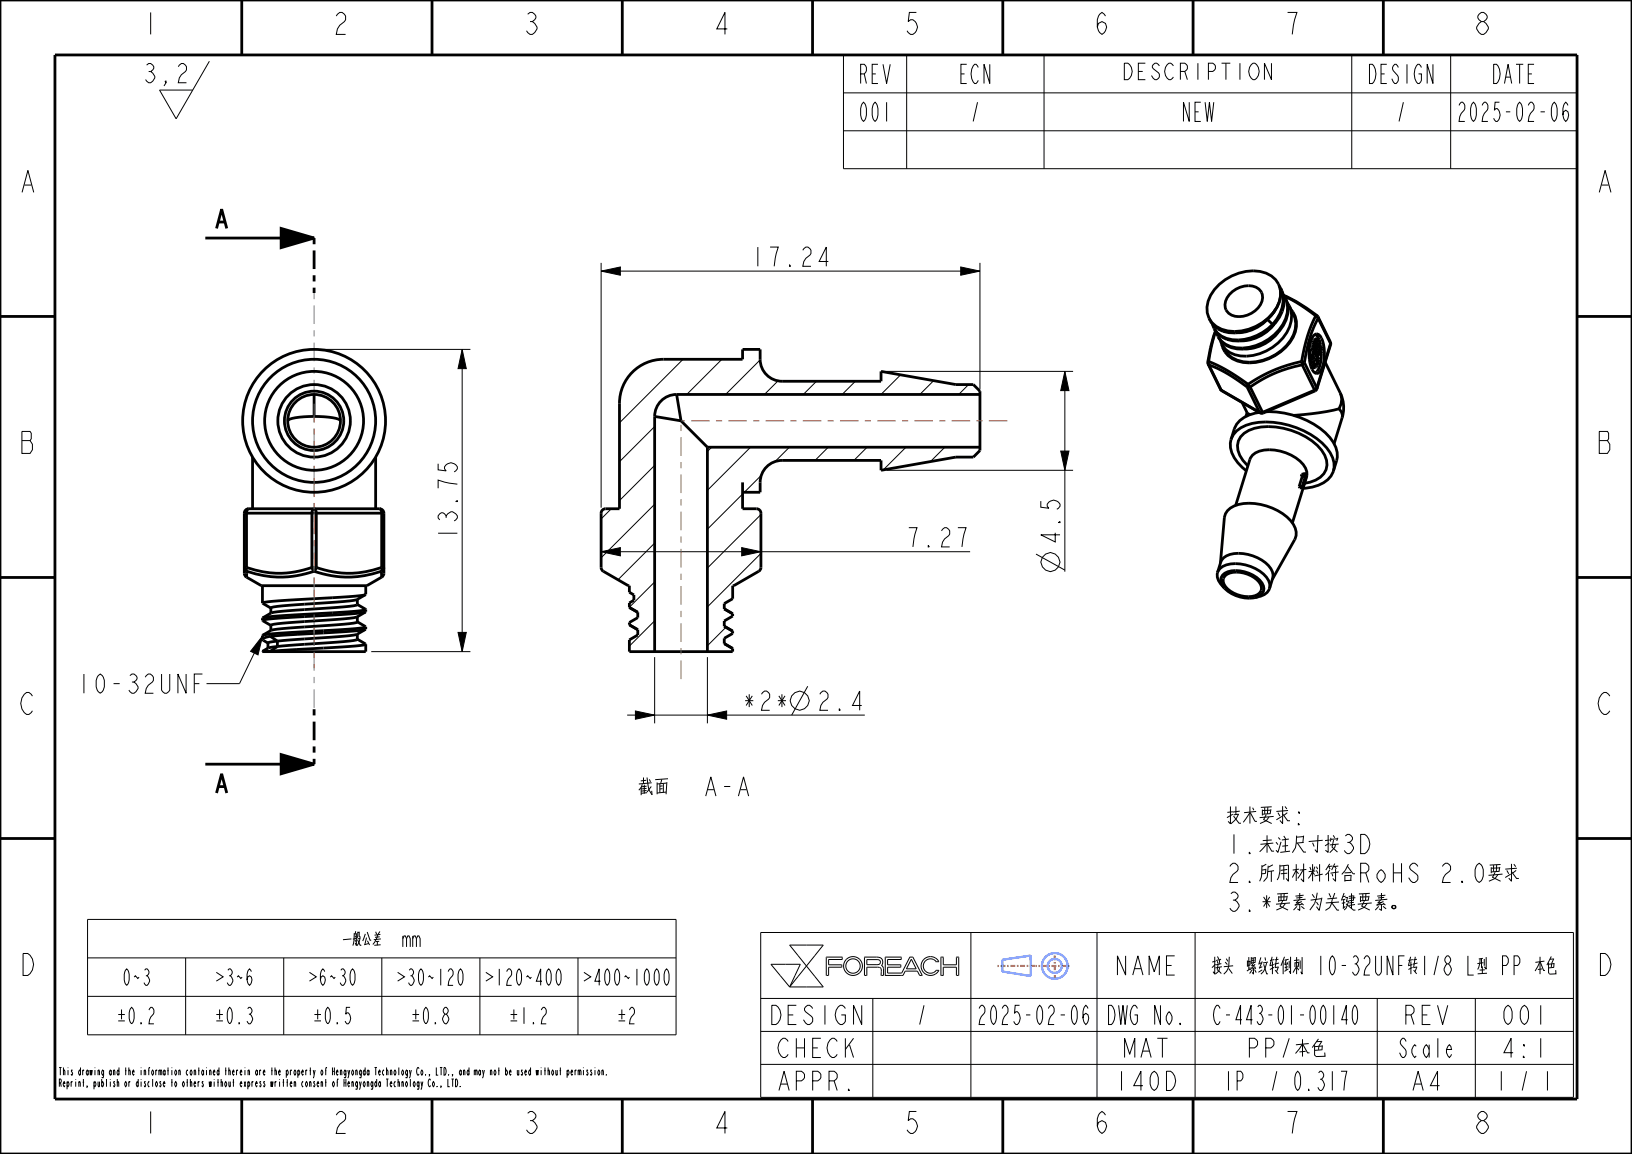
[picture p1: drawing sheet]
<svg xmlns="http://www.w3.org/2000/svg" width="297mm" height="210mm" viewBox="0 0 297 210" stroke-linecap="round" stroke-linejoin="round" font-family="sans-serif">
<g fill="none" stroke="#000" stroke-width=".18">
<path d="M26.7 11.8l.4-.2a.82 .82 0 0 1 .9 .8l-.6 .6a1.58 1.58 0 0 1 .8 1.2 1.2 1.2 0 0 1-1.1 .9l-.6-.6M27.1 13h.3M30.2 15.1l-.2-.3h.2v.3l-.4 .5M32.4 12.1l.6-.5h.4l.5 .5a1.35 1.35 0 0 1-.9 1.5l-.4 .6-.2 .9h1.5M38.1 11.1l-6 10.5-3.1-5.2h6.1M153.5 10h133.5v20.7h-133.5zM153.5 16.9h133.5M165 10v20.7M190 10v20.7M204.6 11.5a1.09 1.09 0 0 1 1.3 .8 1.81 1.81 0 0 1-.6 2.2h-.7zM231.4 11.5v3l-1.3-3v3M246 10v20.7"/>
<path d="M264 10v20.7M265.5 19.2l.4-.6h.3a1.25 1.25 0 0 1-.3 2l-.2 .6-.2 .9h1.1M285.3 19.2l-.3-.6a2.91 2.91 0 0 0 0 3.5 1.6 1.6 0 0 0 .3-1.7l-.3-.3-.4 .3-.2 .5M153.5 23.8h133.5M109.4 49.3l3.5-.7v1.5zM109.4 47.8v44.6M109.4 49.3h68.9M150.7 47.6h-1.6l1.3-2.6v3.5M174.8 48.6l3.5 .7-3.5 .8zM178.3 47.8v23M58.2 63.6h27.4M84.1 63.6l.8 3.5h-1.5z"/>
<path d="M84.1 63.6v55M119.1 77.6l-6.4 6.4M124.3 65.4l-11.6 11.5M131.4 65.4l-6.4 6.4M138.3 65.5l-6.3 6.3M141.6 69.3l-2.5 2.5M148.6 69.4l-2.4 2.4M155.7 69.4l-2.4 2.4M161.3 67.6h34M163.9 68.2l-3.6 3.6M169.9 69.3l-2.5 2.5M176.3 70l-1.8 1.8"/>
<path d="M193.8 67.6l.7 3.5h-1.5zM193.8 67.6v36.4M79.7 84.4v1.1l1.5 .2-.3-.4a1.17 1.17 0 0 1 1.2-1.1 1.17 1.17 0 0 1 1.1 1.1l-.6 .6M111.2 92.6l-1.8 1.8M119.1 84.7l-6.4 6.4M119.1 98.8l-6.6 6.7M119.1 91.8l-9.7 9.7M129.5 81.4l-.8 .8M135 99.7l3.5 .7-3.5 .8zM135.1 89.9l-6.4 6.4M136.6 81.4l-7.9 7.8M138.5 93.6l-9.8 9.8"/>
<path d="M138.6 86.4l-3.1 3.2M143.7 81.4l-2.7 2.6M150.7 81.4l-2.4 2.4M157.8 81.4l-2.4 2.4M161.3 85.6h34M164.9 81.4l-4.2 4.1M171.9 81.4l-2.6 2.6M174.3 96h1.5l-.4 1.2-.3 2.3M189.4 91.2v1.1l1.5 .2-.3-.4a1.17 1.17 0 0 1 1.1-1.1 1.17 1.17 0 0 1 1.2 1.1l-.6 .6M193 82.1h1.5l-.7 3.5zM47.8 115.7l-.8 3.5-1.4-.7zM47.8 115.7l-4.2 8.7h-6"/>
<path d="M67.6 118.6h18M83.4 115.1h1.5l-.8 3.5zM109.4 100.4l3.5-.7v1.5zM109.4 100.4h67.1M119.1 119.6v12M119.1 105.9l-4.6 4.6M119.1 113l-4.6 4.6M128.7 119.6v12M132.1 114.1l-3.4 3.4M138.5 100.7l-9.8 9.7M188.5 100.8l5.3 2.9M33.9 122.7v3.5l-1.5-3.5v3.5"/>
<path d="M35.4 124.4h.9M36.8 122.7h-1.4v3.5M114.1 130.1h43.3M115.6 129.4l3.5 .7-3.5 .8zM128.7 130.1l3.5-.7v1.5zM147 124.9l-2.9 5.2M156.8 128.4h-1.7l1.3-2.6v3.5M128.4 144.9l1-3.5 .9 3.5M15.9 167.3h107.1v21h-107.1zM15.9 174.3h107.1M33.8 174.3v14M51.6 174.3v14"/>
<path d="M69.5 174.3v14M73.3 170.8l.2-.5h.3l.2 .5v1.5M87.3 174.3v14M88.4 176.9l1.3 .9-1.3 .7M105.2 174.3v14M106.3 176.9l1.2 .9-1.2 .7M138.4 169.7h147.9v30h-147.9zM140.3 175.5h5.3l-1.9 4.1zM143.7 172h6.1l-3 3.8zM146.8 175.8l3 3.8h-6.1M146.8 175.8l-3.1 3.8M150.8 177.5v-1.5h2.4v-.4h-2.4v-1h2.4l.1-.4h-2.9v3.3h.4"/>
<path d="M157.8 174.6l2.1 .1 .3 .1v.4l-.4 .3h-2zM157.8 177.5v-1.5h1.9l.4 .1 .2 .2 .1 1.2h.4M160.8 177.5v-1.3l-.4-.5 .2-.6-.2-.7-.7-.2h-2.3l-.1 3.3h.5M164.3 177.5h.1M165.9 174.6l.8 1.7h-1.7zM166.1 174.2h-.5l-1.5 2.9h-2.6v-1.1h2.4v-.4h-2.4v-1h2.5v-.4h-2.9v3.3h3.2M166.1 174.2h.1M166.1 174.2l1.7 3.3h-.4l-.4-.8h-2.3l-.4 .8M170.4 175l-.7-.5h-.8l-.6 .5-.3 .8 .3 .8 .6 .4h.8l.7-.4M170.4 176.6h.1M170.4 175h.1M170.4 176.6h.4"/>
<path d="M170.4 175h.5l-.4-.5-.5-.3-.7-.1-.7 .1-.5 .4-.3 .5-.2 .5 .1 .7 .5 .8 1 .4 1-.2 .7-.7M170.8 176.6h.1M171.2 174.2h.5v1.4h2.4v-1.4h.4v3.3h-.4v-1.5h-2.4v1.5h-.5zM176.7 169.7v30M199.6 169.7v30M217.5 169.7v30M15.9 181.3h107.1M49.3 194.8h.3M49.5 194.3v1.4M50 195l.2-.3 .1 1M50 194.3v1.4M50.3 196.9l-.2-.1-.1 .3"/>
<path d="M50.7 195.1h.3l-.1-.4a.68 .68 0 0 0 0 1l.1-.3M50.9 196.4v.1M50.9 196.8v1M51.4 196.9h.3M51.6 196.4v1.4M52.1 195.1l.2-.4a.58 .58 0 0 1-.1 1l-.1-.4M52.1 194.7v1.4M52.1 196.9h.3M52.3 196.4v1.4M52.8 197.2h.3l-.1-.4a.68 .68 0 0 0 0 1l.1-.3M52.8 194.7v1M53.1 194.8l-.2-.1-.1 .3"/>
<path d="M53.5 197.1l.2-.3 .1 1M53.5 196.8v1M53.7 194.7a.68 .68 0 0 1 0 1 .68 .68 0 0 1 0-1zM54.2 195.1l.2-.4a.58 .58 0 0 1-.1 1l-.1-.4M54.2 194.7v1.4M54.9 195.1h.3l-.1-.4a.68 .68 0 0 0 0 1l.1-.3M55.2 196.9l-.1-.1a.68 .68 0 0 0 0 1l.1-.2M55.6 194.7v1M55.8 196.8a.68 .68 0 0 1 0 1 .68 .68 0 0 1 0-1zM55.9 194.8l-.2-.1-.1 .3M56.3 197.1l.2-.3 .1 1M56.3 194.8h.3"/>
<path d="M56.3 196.8v1M56.5 194.3v1.4M57 194.7l.2 .8-.2 .6M57.3 196.9l-.1-.1-.1 .1a.52 .52 0 0 1 0 .9l-.1-.3M57.4 194.7l-.2 .8M57.7 197.2h.3l-.1-.4a.68 .68 0 0 0 0 1l.1-.3M58.4 197.1l.2-.3 .1 1M58.4 196.8v1M58.6 194.7a.68 .68 0 0 1 0 1 .68 .68 0 0 1 0-1zM59.1 196.9h.3M59.2 194.8h.2M59.3 196.4v1.4"/>
<path d="M59.5 194.4l-.1-.1-.1 .2v1.2M60.7 196.8a.68 .68 0 0 1 0 1 .68 .68 0 0 1 0-1zM61.3 196.9h.2M61.6 196.5l-.1-.1-.1 .2v1.2M79.5 197.6l.1 .2zM80.3 197.8l-.1-.2v.4M81.5 196.4v1.4h.4M82.4 196.4v1.4M82.9 196.4h.2a1.23 1.23 0 0 1 0 1.4h-.2zM83.7 197.6l.1 .2zM99 194.8h.3M99.7 195l.2-.3 .1 1"/>
<path d="M99.7 194.3v1.4M100.6 194.7a.68 .68 0 0 1 0 1 .68 .68 0 0 1 0-1zM101.1 194.7l.1 1 .2-.3M101.4 194.7v1M101.8 194.8h.3M102 194.3v1.4M103.2 195.1l.2-.4a.58 .58 0 0 1-.1 1l-.1-.4M103.2 194.7v1.4M103.9 195.1h.3l-.1-.4a.68 .68 0 0 0 0 1l.1-.3M104.6 194.7v1M104.9 194.8l-.2-.1-.1 .3M105.2 195l.2-.3 .1 1"/>
<path d="M105.2 194.7v1M105.5 195l.2-.3v1M106.2 194.3v.1M106.2 194.7v1M107 194.8l-.1-.1-.1 .1a.52 .52 0 0 1 0 .9l-.1-.3M107.7 194.8l-.1-.1-.1 .1a.52 .52 0 0 1 0 .9l-.1-.3M108.3 194.3v.1M108.3 194.7v1M109 194.7a.68 .68 0 0 1 0 1 .68 .68 0 0 1 0-1zM109.5 195l.2-.3 .1 1M109.5 194.7v1M110.3 195.5l.1 .2z"/>
<path d="M138.4 181.7h147.9M138.4 187.7h147.9M138.4 193.7h147.9M143.4 189.5l-.5-.6a1.2 1.2 0 0 0-1.1 .9 2.11 2.11 0 0 0 .7 2.6h.4l.5-.5M158.8 181.7v18M178.2 183.5l.4-.6h.2a1.25 1.25 0 0 1-.2 2.1l-.3 .6-.1 .8h1M198 183.5l-.4-.6a2.91 2.91 0 0 0 0 3.5 1.6 1.6 0 0 0 .4-1.7l-.4-.3-.4 .3-.1 .6M222 183.5l-.3-.6a.96 .96 0 0 0-.8 .9 2.77 2.77 0 0 0 .5 2.6h.3l.3-.5M246.6 182.9a3.1 3.1 0 0 1 0 3.5 3.1 3.1 0 0 1 0-3.5zM250.6 181.7v18M268.5 181.7v18"/>
<circle cx="191.2" cy="102.3" r="1.72"/>
<circle cx="145.5" cy="127.5" r="1.72"/>
<circle cx="155.2" cy="175.8" r="1.31"/>
<circle cx="155.2" cy="175.8" r="1.71"/>
</g>
<g fill="#000">
<path d="M51.2 41.6l6 1.7-6 1.8zM109.4 49.3l3.5-.7v1.5zM174.8 48.6l3.5 .7-3.5 .8zM84.1 63.6l.8 3.5h-1.5zM193.8 67.6l.7 3.5h-1.5zM193 82.1h1.5l-.7 3.5zM47.8 115.7l-.8 3.5-1.4-.7zM83.4 115.1h1.5l-.8 3.5zM109.4 100.4l3.5-.7v1.5zM135 99.7l3.5 .7-3.5 .8zM51.2 137.3l6 1.8-6 1.7zM115.6 129.4l3.5 .7-3.5 .8z"/>
<path d="M128.7 130.1l3.5-.7v1.5z"/>
</g>
<g fill="none" stroke="#000" stroke-width=".51">
<path d="M0 0h297v210h-297zM10 10h277v190h-277zM44 .1v10M78.6 .1v10M113.2 .1v10M147.9 .1v10M182.5 .1v10M217.1 .1v10M251.7 .1v10M0 57.6h10M37.4 43.3h19.8M51.2 41.6l6 1.7-6 1.8z"/>
<path d="M220.6 59a3.7 3.7 0 0 0 3.7 2.8 9 9 0 0 0 7.3-2.8M230.6 58.1h.1M230.7 58.1l.9 .9M230.7 58.1a7.6 7.6 0 0 1-5.5 2.4M231.8 59a7.6 7.6 0 0 1-5.9 3M232.1 56.4l-.7 1-.7 .7M232.8 52.1a5.3 5.3 0 0 1-.5 6l-.7 .9M232.9 52.5a5.5 5.5 0 0 1-1.9 5.2 8.7 8.7 0 0 1-8.4 2.6 3.8 3.8 0 0 1-2.3-1.9M233.3 52.9a5.4 5.4 0 0 1-1.2 5.8 8.8 8.8 0 0 1-8.8 3.1 3.8 3.8 0 0 1-2.3-1.9M233.6 53.7a4.5 4.5 0 0 1-.1 5.3 8.9 8.9 0 0 1-9.6 4.1 3.5 3.5 0 0 1-2.5-2.7M233.6 53.7a27 27 0 0 1 6.1 3.7M233.7 53.9a26.1 26.1 0 0 1 5.7 3.6"/>
<path d="M234 54.4a5.4 5.4 0 0 1-1.1 5.8 8.8 8.8 0 0 1-8.8 3.1 3.8 3.8 0 0 1-2.4-2M234.3 55.1a4.5 4.5 0 0 1-.1 5.4 8.9 8.9 0 0 1-9.5 4.1 3.8 3.8 0 0 1-2.4-2M235 56.4a4.2 4.2 0 0 1 .3 5 9.1 9.1 0 0 1-10.1 4.3 4.1 4.1 0 0 1-2.9-3.1M239.4 57.5l.4 .2 2.3 4.8M239.4 57.5a27.5 27.5 0 0 0-2.5 8.3M239.7 57.4l.2 .2M239.7 57.4l-.3 .1M239.7 57.4h.1M239.9 57.6v.1a25.3 25.3 0 0 0-2.5 8.3M239.9 57.6l2.2 4.7M287 57.6h10M57.2 75.8l-3.4 .2a1.73 1.73 0 0 0-1.4 .6"/>
<path d="M57.2 75.8l3.3 .2a1.73 1.73 0 0 1 1.5 .6M57.2 71.8v4M119.1 75.8v42.8M119.1 75.8l4.8 .8M123.1 71.8a4 4 0 0 0-4 4M123.1 71.8l.8 4.8M123.1 71.8h55.2M123.9 76.6l4.8 4.8M219.8 65.9h.1M219.8 65.9l.1 .3M219.8 66.2l2.3 4.7M219.9 66.2l.1 .2"/>
<path d="M220 65.8a33.3 33.3 0 0 1 7.1 4.1M220 65.8v.6M220 65.8l-.2 .1M220 66.4a27.7 27.7 0 0 1 7 4M220 66.4l2.2 4.6M221.2 60.2l-.9 3-.5 2.7M221.2 60.3l-.8 3-.4 2.5M222.1 70.9l.2 .2M222.1 70.9l.1 .1M222.1 61.9l.2 .7M222.2 71l7 4M222.2 71l.1 .1"/>
<path d="M222.3 71.1h.1M222.3 71.1l7 4M227 75.1l-.3 .7M227 70.4h.5M227 70.4l2.2 4.6M227 75.2l.5 .2M227.1 69.9l.4 .5M227.1 69.9l-.1 .5M227.5 70.4l2.3 4.6M229.2 75h.6M229.2 75l.1 .1M229.3 75.1l.6 .1"/>
<path d="M229.8 75l.1 .2M232.6 60.5a7.6 7.6 0 0 1-6 3M236.9 65.8l.1 .6M236.9 65.8l.5 .2M236.9 65.8a27.1 27.1 0 0 0-9.8 4.1M237 66.4a24.3 24.3 0 0 0-9.5 4M237 66.4l2.2 4.6M237.4 66l-.4 .4M237.4 66l2.2 4.6M238.3 65h.4M238.3 65.3h.4M238.3 65.6h.4"/>
<path d="M238.4 65.9h.4M238.4 66.1h.5M238.5 66.6l.1 .1M238.6 66.7h.5M238.6 66.7l.1 .2M238.7 66.9h.7M238.7 66.9h.6M238.7 65.3v.3M238.7 65.6l.1 .3M238.7 65v.3M238.8 65.9l.1 .2M238.8 64.7l-.1 .3"/>
<path d="M238.9 66.1l.2 .6M238.9 63v.3M238.9 63h.5M238.9 63.3v.2M238.9 63.3h.5M238.9 62.7v.3M238.9 62.7h.5M238.9 62.4v.3M238.9 62.4h.6M239 64.7l.3 .7M239.1 62l-.2 .4M239.1 62h.5"/>
<path d="M239.1 61a.68 .68 0 0 1 1.2 .1 6.9 6.9 0 0 1-.2 6.6 .68 .68 0 0 1-1.1-.1 6.9 6.9 0 0 1 .1-6.6zM239.1 66.7l.2 .2M239.1 63.5l1 1.9-.4 1.2-.3 .3M239.1 63.5l-.3 1.2M239.1 63.5h-.5l-.4 1.2h.6M239.2 61.8l-.1 .2M239.2 61.8h.5M239.2 63.6h.3M239.2 66.3h.4M239.2 71l.1 .1M239.2 71l-9.4 4M239.3 66.9h.1"/>
<path d="M239.3 63.8h.3M239.3 66.5h.2M239.3 63.8h.4M239.3 65.4l-.2 .7M239.3 65.4h.6M239.3 71.1l-9.4 4.1M239.4 60.8l.3 .3 .4 .7M239.4 63v.3M239.4 63.3l.1 .3M239.4 62.7v.3M239.5 63.6l.1 .2M239.5 62.4l-.1 .3"/>
<path d="M239.6 62.9h.4M239.6 63.8h.1M239.6 63.2h.3M239.6 66.3l-.1 .2M239.6 64.4h.4M239.6 62.8h.5M239.6 62.6v.7v.1h.2M239.6 62l-.1 .4M239.6 62.7h.1M239.6 62.7h.6M239.6 63.4h.2M239.6 70.6l.1 .2"/>
<path d="M239.6 70.6l-.4 .4M239.7 70.8l-.4 .3M239.7 61.8l-.1 .2M239.7 64v.1M239.7 64h.6M239.8 62.1h.2M239.8 63.8l-.1 .2M239.8 63.8h-.1M239.8 61.7l-.1 .1M239.8 61.7h-.5l-.1 .1M239.8 61.7l.3 .1M239.9 65.4l-.7-1.3-.3 .8v.7l.3 .8 .3 .1"/>
<path d="M239.9 65.4l-.3 .9M239.9 63.7h.5M239.9 63.2l-.1 .2M240 63.5h.4M240 62.1h-.2l-.2 .5M240 62.9l-.1 .3M240 64.4l.1 .1M240.1 63.3h.3M240.1 61.9l.2 .7M240.1 62.8l-.1 .1M240.1 61.8l-.1 .3M240.1 64.5h.1"/>
<path d="M240.1 64.5h-.5h.6M240.1 64.1h.1M240.1 64.1l-.1 .3M240.1 64.1h-.6v.2M240.1 63.1h.3M240.2 62.7l-.1 .1M240.2 63.1h.1M240.2 63.1l-.4 .7M240.3 64l-.1 .1M240.3 62.6l-.1 .1M240.3 62.6l-.7 .1M240.3 62.6a1.61 1.61 0 0 1-.1 1.9"/>
<path d="M240.3 63.1h.1M240.4 63.1v.2M240.4 63.7l-.1 .3M240.4 63.5v.2M240.4 63.3v.2M240.5 64.1a4.5 4.5 0 0 1-1.1 3.8M242.1 62.3v.2M242.1 62.3l.1 .4M242.1 62.5l-2.5 8.1M242.1 62.5l.1 .2M242.2 62.7l-2.5 8.1M243.7 74.4l-3.6 .7-4.7 .5"/>
<path d="M243.7 74.4l.4 .6 .2 .6v.4M243.9 71.5h.1M243.9 71.5a2.99 2.99 0 0 1-.2 2.9M243.9 71.5a6 6 0 0 1 .4 4.5M244.3 76l-1.5 4.8M44.5 93.4v10.9l.1 .5 .3 .2M44.5 93.4h25.4M45.3 92.6l-.3 .1-.1 .7v9.9M45.3 92.6a.8 .8 0 0 0-.8 .8M45.3 92.6h23.8M69.1 92.6l.2 .1 .2 .7v9.9M69.1 92.6a.8 .8 0 0 1 .8 .8"/>
<path d="M69.9 93.4v10.9l-.2 .5-.2 .2M128.7 81.4v37.2M128.7 81.4h49.6M135.1 89.6h3.2a5.3 5.3 0 0 1 1.2-4.6 4 4 0 0 1 2.8-1.2h18v1.8l13.6-2.4h3.2l1.2-1.2v-10.8l-1.2-1.2h-3.2l-13.6-2.4v1.8h-18a4 4 0 0 1-4-4v-1.8h-3.2v1.8h-14.4a8 8 0 0 0-8 8v19.2h-2.5a.8 .8 0 0 0-.8 .8v10.1l.4 .5 4.5 2.6h.2v1.2l.9 .5v.9l-.9 .5v.8M135.1 87.8v4.8h2.6a.8 .8 0 0 1 .8 .8l-.1 10.1-.3 .5-4.6 2.6h-.2v2.4l-1.5 .8v1l1.5 .9M227.1 84.8a4.5 4.5 0 0 1-1.7-4.6 4.1 4.1 0 0 1 2.9-2.3 12.9 12.9 0 0 1 12.2 4 3.3 3.3 0 0 1-1.1 5.5l-2 .5M227.5 83.6a2.7 2.7 0 0 1 2.5-1.7 8.4 8.4 0 0 1 7.2 2.6 2.43 2.43 0 0 1 .6 2.3M236.4 88.6l.1 .2h.6M236.4 88.6h.6M236.9 86.3l-.1 .4h.6M236.9 86.3h.6M237 88.6l.1 .2"/>
<path d="M237 86.7l-.6 1.9M237.4 86.7l.2-.1-.6 2M237.5 86.3l-.1 .4M237.7 86.2l.1 .2-.7 2.4M237.7 86.2l-.2 .1M237.7 86.2l-.8 .1M0 105.1h10M44.9 105l2.7 1.6h19.2l2.7-1.6M44.9 103.3a17.3 17.3 0 0 0 11.9 0M44.9 103.3v.7M44.9 103.3h-.4v.2l.4 .5M44.9 104a18.3 18.3 0 0 0 12.3 0"/>
<path d="M44.9 104v1M47.8 112.4v.1M47.8 115.6v.1M48.8 117v1M49.2 115.8l1.3 .9M49.2 115.8l-1.2 .3-.2 .2 1 .7M49.3 110.6v1M50.5 117.6l-.8 .1a3.3 3.3 0 0 0-1.9 .8h1.4M50.5 116.7l-1.7 .3M50.5 116.7v.9M50.5 117.6l-1.3 .9M56.8 103.3l.4 .7"/>
<path d="M56.8 103.3v-10.2a.41 .41 0 0 1 .4-.5 .41 .41 0 0 1 .3 .5l.1 10.2M56.8 103.3h.8M57.2 104a18.3 18.3 0 0 0 12.2 0M57.6 103.3a17.3 17.3 0 0 0 11.9 0M57.6 103.3l-.4 .7M65 116.3l-.7 .3-1.8 .2-12 .8M65 112.2v1l-.2 .1-4.9 .5a94.1 94.1 0 0 0-10.5 .9l-1.6 .9M65 110l-1.4 .3-3.6 .3a94.4 94.4 0 0 0-10.6 .9l-1.6 .9M65 109.1v.9M65 115.4v.9M65 116.3l1.6 .9-1 .3-2.1 .1-14.3 .9M65 113.2l1.5 .9a147.4 147.4 0 0 1-14.3 1l-4.4 .5"/>
<path d="M65 110l1.6 .9-2.1 .4-13.7 .8-3 .3M66.5 114.5a5.6 5.6 0 0 1-4 1.3l-12 .9M66.5 111.4a5.6 5.6 0 0 1-3.9 1.2l-2.7 .2a94.1 94.1 0 0 0-10.5 .9l-.1 .1v.9M66.5 108.2a5.6 5.6 0 0 1-3.9 1.3l-2.6 .2a94.4 94.4 0 0 0-10.6 .8l-.1 .1M66.5 114.5l-3 .4-14.3 .9M66.5 108.2l-3.2 .4-13.6 .8-1.9 .3 1.5 1M66.5 111.4a251.7 251.7 0 0 1-16.8 1.2l-1.9 .3 1.5 .9M66.6 108.2h-.1M66.6 111.3l-.1 .1M66.6 114.5h-.1M69.4 104l.1 1M69.5 103.3l-.1 .7"/>
<path d="M69.5 103.3h.4l-.3 .5-.2 .2M114.5 113.7l1.6 .9M114.5 110.5l.1 .1M114.5 113.7l1.6 .9v1l-1.6 .8v2.2h18.8v-.6M114.5 110.5l1.6 .9v1l-1.6 .9v.4M131.8 114l1.5 .9M131.8 117.1l1.5 .9M133.3 111.7h.1M133.3 114.9v.4l-1.5 .9v.9l1.5 .9M133.3 111.7v.4l-1.5 .9v1M222.8 107a2.84 2.84 0 0 1-1.1-3.1 3.9 3.9 0 0 1 4-1.3 7 7 0 0 1 5.2 3 1.92 1.92 0 0 1-1.5 2.9l-1 .2M222.8 107a1.68 1.68 0 0 1-.6-1.6 1.68 1.68 0 0 1 1.2-1.4 6.1 6.1 0 0 1 6.3 2.1 1.65 1.65 0 0 1 .1 1.7 1.65 1.65 0 0 1-1.4 .9"/>
<path d="M222.8 107a6.3 6.3 0 0 0 5.6 1.7M287 105.1h10M37.4 139.1h19.8M51.2 137.3l6 1.8-6 1.7zM0 152.6h10M287 152.6h10M44 200.1v10M78.6 200.1v10M113.2 200.1v10M147.9 200.1v10M182.5 200.1v10M217.1 200.1v10"/>
<path d="M251.7 200.1v10"/>
<circle cx="57.2" cy="76.6" r="11.2"/>
<circle cx="57.2" cy="76.6" r="6.6"/>
<circle cx="57.2" cy="76.6" r="5.4"/>
</g>
<g fill="none" stroke="#36f" stroke-width=".38">
<path d="M187.6 173.9v3.7l-5.2-.8v-2.1l5.2-.8"/>
<circle cx="192" cy="175.8" r="2.34"/>
<circle cx="192" cy="175.8" r="1.29"/>
</g>
<path d="M181.5 175.8h6.8M191.9 173.3l.1 5M194.6 175.8h-6.2" fill="none" stroke="#c66" stroke-width=".38" stroke-dasharray=".3 .3 .9 .3" stroke-linecap="butt"/>
<path d="M57.2 43.3v10M57.2 129.1v10" fill="none" stroke="#000" stroke-width=".51" stroke-dasharray="1.1 1.1 3.4 1.1" stroke-linecap="butt"/>
<path d="M57.2 53.3v18.5M57.2 75.8v53.3" fill="none" stroke="#7c7c85" stroke-width=".18" stroke-dasharray="1.1 1.1 3.4 1.1" stroke-linecap="butt"/>
<!-- layer: 02___PRT_ALL_AXES -->
<g fill="none" stroke="#000" stroke-width=".51">
<path d="M220 57.9l.3 .5M223.7 53.6a4.2 4.2 0 0 1 5.4-1 2.26 2.26 0 0 1-.1 3.4 4.2 4.2 0 0 1-5.4 1 2.26 2.26 0 0 1 .1-3.4zM232.7 51.7h.1M232.7 51.7a5.4 5.4 0 0 1-1.9 6.2 8.8 8.8 0 0 1-8.5 2l-1-.5-.7-.7-.6-.8M232.7 51.7a5.4 5.4 0 0 0-5.9-2.3 8.8 8.8 0 0 0-6.9 5.4l-.2 1.1v1l.3 1M233.1 52.5l.2 .4M234.6 55.7a5.3 5.3 0 0 1 .8 5.2 8.8 8.8 0 0 1-10.2 4.6 4.5 4.5 0 0 1-2.9-2.9M224 80a4.7 4.7 0 0 1 3.9-2.9 15.2 15.2 0 0 1 13.5 4.4 4.7 4.7 0 0 1 1.3 4.2M224 80a5.1 5.1 0 0 0 2.1 5.1l.7 .6M226 73.3l1 1.9M229.2 75.1a5.3 5.3 0 0 0-5.2 4.9M230.4 74.9a15.3 15.3 0 0 1 11.6 4.7 4.7 4.7 0 0 1 1.2 4.2l-.5 1.9"/>
<path d="M241.2 65.9l2.7 5.6M46 83.2v9.4M68.4 83.2v9.4M227.5 83.6l-2.6 8.4M237.8 86.8l-2.6 8.4M242.7 85.7a4.7 4.7 0 0 1-3.9 2.9l-1.7 .3M47.8 106.6v3.1M47.8 112.5v.4M47.8 115.7v.6M66.6 117.2v1.4l-18.8-.1M66.6 106.6v1.6M66.6 110.9v.4"/>
<path d="M66.6 114.1v.4M69.9 103.4h.1M221.6 104.2l.6-1.9a3.1 3.1 0 0 1 3.2-1.6 7.4 7.4 0 0 1 5.9 2.8 2.04 2.04 0 0 1 .3 1.7l-.6 1.9M222.1 102.5l.7-8.3a2.94 2.94 0 0 1 2.6-2.4 10.2 10.2 0 0 1 10 3.6 2.69 2.69 0 0 1 .2 2.8l-4 7.2M223 104.8a4.6 4.6 0 0 1 5.2 .3 2.12 2.12 0 0 1 1.3 2.5 2.81 2.81 0 0 1-3 .9 4.5 4.5 0 0 1-3.9-2.6 1.23 1.23 0 0 1 .4-1.1z"/>
<circle cx="57.2" cy="76.6" r="13"/>
<circle cx="57.2" cy="76.6" r="9"/>
<circle cx="57.2" cy="76.6" r="4.8"/>
</g>
<path d="M57.2 73.5v48.1M183.3 76.6h-59.3M123.9 123.6v-47.3" fill="none" stroke="#963" stroke-width=".18" stroke-dasharray="1.1 1.1 3.4 1.1" stroke-dashoffset="2.3" stroke-linecap="butt"/>
<g font-size="5.2">
<text x="26.1" y="6.3">1</text>
<text x="60.7" y="6.3">2</text>
<text x="95.4" y="6.3">3</text>
<text x="130" y="6.3">4</text>
<text x="164.6" y="6.3">5</text>
<text x="199.2" y="6.3">6</text>
<text x="233.9" y="6.3">7</text>
<text x="268.5" y="6.3">8</text>
<text x="3.8" y="35">A</text>
<text x="290.8" y="35">A</text>
<text x="3.8" y="82.5">B</text>
<text x="290.8" y="82.5">B</text>
<text x="3.8" y="130">C</text>
<text x="290.8" y="130">C</text>
<text x="3.8" y="177.5">D</text>
<text x="290.8" y="177.5">D</text>
<text x="26.1" y="206.3">1</text>
<text x="60.7" y="206.3">2</text>
<text x="95.4" y="206.3">3</text>
<text x="130" y="206.3">4</text>
<text x="164.6" y="206.3">5</text>
<text x="199.2" y="206.3">6</text>
<text x="233.9" y="206.3">7</text>
<text x="268.5" y="206.3">8</text>
</g>
<g font-size="4.6">
<text x="156.8" y="15.2">REV</text>
<text x="175.1" y="15.2">ECN</text>
<text x="250.2" y="15.2">DESIGN</text>
<text x="272.3" y="15.2">DATE</text>
<text x="156.8" y="22.1">001</text>
<text x="176.7" y="22.1">/</text>
<text x="215.6" y="22.1">NEW</text>
<text x="254.2" y="22.1">/</text>
<text x="267.5" y="22.1">2025-02-06</text>
<text x="38.8" y="41.6">A</text>
<text x="136.4" y="48.5">17.24</text>
<text x="83.2" y="98.5" transform="rotate(-90 83.2 98.5)">13.75</text>
<text x="164.6" y="99.5">7.27</text>
<text x="192.9" y="99.4" transform="rotate(-90 192.9 99.4)">4.5</text>
<text x="13.8" y="126.2">10-32UNF</text>
<text x="134.9" y="129.3">*2*</text>
<text x="148.5" y="129.3">2.4</text>
<text x="38.8" y="144.3">A</text>
<text x="114.2" y="144.9">截面</text>
<text x="130" y="144.9">A-A</text>
<text x="223.1" y="150.1">技术要求:</text>
<text x="223.1" y="155.3">1.未注尺寸按3D；</text>
<text x="223.1" y="160.6">2.所用材料符合RoHS 2.0要求；</text>
<text x="223.1" y="165.8">3.*要素为关键要素。</text>
<text x="204" y="177.4">NAME</text>
<text x="219" y="177.4">接头 螺纹转倒刺 10-32UNF转1/8 L型 PP 本色</text>
<text x="141.8" y="186.4">DESIGN</text>
<text x="167" y="186.4">/</text>
<text x="180.1" y="186.4">2025-02-06</text>
<text x="202.9" y="186.4">DWG No.</text>
<text x="223.8" y="186.4">C-443-01-00140</text>
<text x="256.2" y="186.4">REV</text>
<text x="274" y="186.4">001</text>
<text x="143" y="192.4">CHECK</text>
<text x="205.2" y="192.4">MAT</text>
<text x="227.3" y="192.4">PP /本色</text>
<text x="255.5" y="192.4">Scale</text>
<text x="274" y="192.4">4:1</text>
<text x="143" y="198.4">APPR.</text>
<text x="204" y="198.4">140D</text>
<text x="223" y="198.4">IP</text>
<text x="230.9" y="198.4">/</text>
<text x="236.3" y="198.4">0.317</text>
<text x="257.3" y="198.4">A4</text>
<text x="272.4" y="198.4">1</text>
<text x="276.6" y="198.4">/ 1</text>
</g>
<g font-size="3.9">
<text x="207.3" y="14.5">DESCRIPTION</text>
<text x="61.2" y="172.3">一般公差</text>
<text x="75" y="172.3">mm</text>
<text x="22.8" y="179.3">0~3</text>
<text x="39.3" y="179.3">＞3~6</text>
<text x="56.4" y="179.3">＞6~30</text>
<text x="72.9" y="179.3">＞30~120</text>
<text x="89.4" y="179.3">＞120~400</text>
<text x="107.2" y="179.3">＞400~1000</text>
<text x="21.4" y="186.3">±0.2</text>
<text x="39.3" y="186.3">±0.3</text>
<text x="57.1" y="186.3">±0.5</text>
<text x="75" y="186.3">±0.8</text>
<text x="92.8" y="186.3">±1.2</text>
<text x="112" y="186.3">±2</text>
</g>
<g font-size="1.8">
<text x="10.6" y="195.7">This drawing and the information contained therein are the property of</text>
<text x="10.6" y="197.8">Reprint, publish or disclose to others without express written consent of</text>
<text x="60.3" y="195.7">Hengyongda Technology Co., LTD., and may not be used without permission.</text>
<text x="62.4" y="197.8">Hengyongda Technology Co., LTD.</text>
</g>
</svg>
